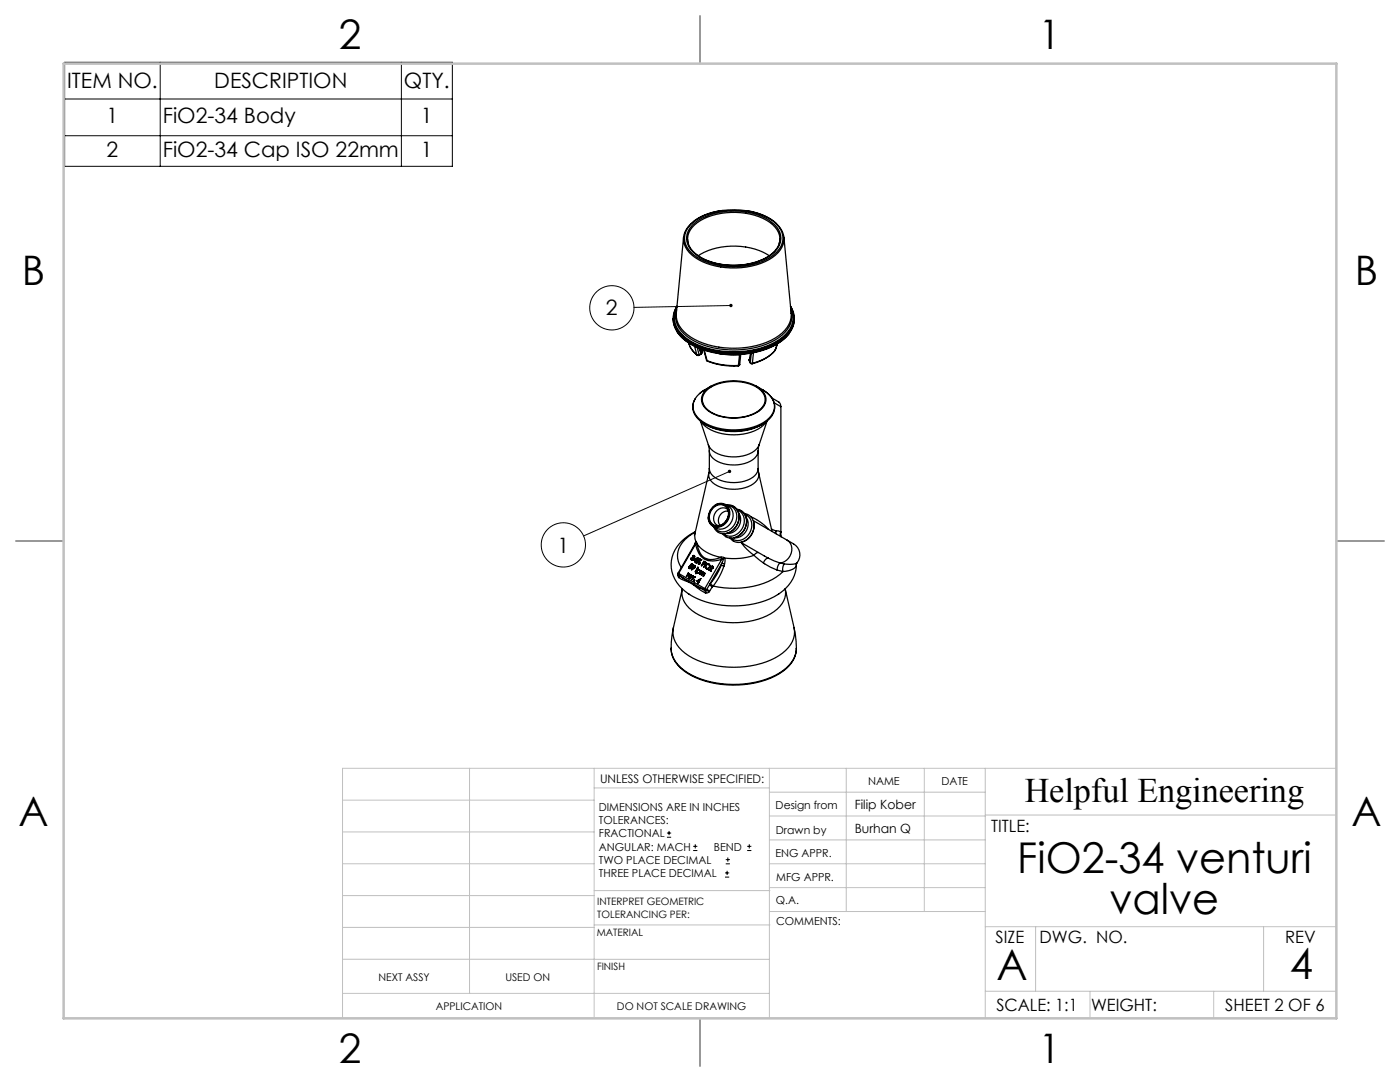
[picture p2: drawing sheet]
<svg xmlns="http://www.w3.org/2000/svg" width="279mm" height="216mm" viewBox="0 0 279 216" stroke-linecap="round" stroke-linejoin="round" font-family="sans-serif">
<g fill="none" stroke="#000" stroke-width=".2">
<path d="M12.9 12.4h77.4v20.8h-77.4zM12.9 19.8h77.4M32 12.4v20.8M80.1 12.4v20.8M12.9 27.1h77.4M145.9 61l-19.4 .3M145.6 94.1l-29.1 12.8M133.1 167.1h.8M133.1 166.2h.8M133.5 165.8v.8M138.3 169.7h.9M138.3 168.9h.9"/>
<path d="M138.8 168.5v.8M144.7 175h.8M144.7 174.2h.8M144.8 172.4h.9M144.8 171.5h.9M145.1 173.8v.8M145.3 171.1v.8M149.1 169.7h.9M149.1 168.9h.9M149.5 168.5v.8"/>
<circle cx="122.1" cy="61.4" r="4.4"/>
<circle cx="112.4" cy="108.7" r="4.4"/>
</g>
<g fill="none" stroke="#000" stroke-width=".25">
<path d="M139.7 3.2v9.5M136.4 47.4l-1.4 15.1a5.1 5.1 0 0 0 2.9 4.8 17.5 17.5 0 0 0 17.5-.3 5 5 0 0 0 2.5-4.5l-1.5-15.1M136.4 47.4a4.4 4.4 0 0 0 2.3 4 15.3 15.3 0 0 0 15.4 0 4.5 4.5 0 0 0 2.3-4M137.2 47.7l.1 .9M137.2 47.7a4.5 4.5 0 0 1 2.6-3.7 14.1 14.1 0 0 1 13.9 .4 4.2 4.2 0 0 1 1.9 3.3M137.8 44.8a13.4 13.4 0 0 1 11.2-2.7 9.4 9.4 0 0 1 6.8 3.7 3.8 3.8 0 0 1-1.5 5.1 14.7 14.7 0 0 1-15.8 0 3.8 3.8 0 0 1-.7-6.1zM138.2 44.9a12.9 12.9 0 0 1 10.7-2.6 9 9 0 0 1 6.5 3.5 3.7 3.7 0 0 1-1.4 5 14.2 14.2 0 0 1-14.6 .4 4.2 4.2 0 0 1-2.3-4.4l.6-1.3zM138.4 44.3a4.6 4.6 0 0 0-2 3.1M139.3 51a14 14 0 0 1 14.2 0M144.2 42a11.5 11.5 0 0 0-5.8 2.2M149.1 42.1a10.6 10.6 0 0 1 5.9 2.5M155 44.7h.1a4.4 4.4 0 0 1 1.3 2.7"/>
<path d="M155.6 47.7a4.5 4.5 0 0 1-2.7 3.7 14.4 14.4 0 0 1-13.5-.3 4.3 4.3 0 0 1-2.2-3.4M155.6 47.7l-.1 .9M134.3 63.5a5.8 5.8 0 0 0 3.2 4.9 18.6 18.6 0 0 0 18.1-.2 5.6 5.6 0 0 0 2.9-4.7M135 61.8a4.6 4.6 0 0 0 2.1 5.3 17.5 17.5 0 0 0 14.9 1.9 8.8 8.8 0 0 0 5.8-4.5 4 4 0 0 0 0-2.7M135.1 61.3a4.5 4.5 0 0 0 1.3 5.7 16.3 16.3 0 0 0 12.5 3.1 12.7 12.7 0 0 0 8.4-3.9 4.3 4.3 0 0 0 .5-4.9M135.1 61.1a4.5 4.5 0 0 0 1.2 6 16.4 16.4 0 0 0 12.6 3.1 12.8 12.8 0 0 0 8.5-3.9 4.3 4.3 0 0 0 .4-5.2M135.1 61.1l-.1 .2a4.4 4.4 0 0 0-.7 2.2M135.2 66.3a12.1 12.1 0 0 0 8.4 4.3 17.3 17.3 0 0 0 12.5-2.6l1.3-1.3M137.4 68.4l.5 1.1 1.2 1.3M137.7 69.1l.8 1.2 .7 .6h.3M138.6 69.1l.5 1.7M138.7 79.6a3.3 3.3 0 0 0 1.1 4.5l.9 .5"/>
<path d="M139.1 70.8v.1M139.1 69.3l.4 1.4M139.5 70.7l.1 .1M139.5 70.7l-.4 .1M139.5 69.5l.1 .4M139.6 70.8l-.1 .1M139.6 69.9l.2 .3M139.7 69.6v.1M139.7 69.7l.3 .3M139.7 69.7l-.1 .2M139.7 69.7l.1 .1M139.8 69.8v.4"/>
<path d="M139.8 69.8l.2 .2M139.8 70.2l.2 .1M139.9 70.7l-.4 .2M140 70.5l-.1 .2M140 70.5l-.4 .3M140 70h.1M140 70v.3M140 70.4v.1M140 70.3v.1M140 70l.1 .1M140.1 70.1v.1M140.1 70.2l-.1 .1"/>
<path d="M140.1 70.3l-.2 .4M140.1 70.3l-.1 .1M140.1 70.2v.1M140.5 69.8l.5 2M140.5 69.9l.6 2.1M140.7 77.8l-1.1 .7M140.7 77.8a3.6 3.6 0 0 0-2.2 4.4 7.7 7.7 0 0 0 6.4 3.5 11 11 0 0 0 8.7-2.4 3.2 3.2 0 0 0-.7-5l-.7-.5M141 71.8l.2 .3M141 71.8l.1 .2M141 77.9a9.1 9.1 0 0 1 10.9 0 2.48 2.48 0 0 1-.5 4 9.2 9.2 0 0 1-10.4-.3 2.38 2.38 0 0 1 0-3.7zM141.1 72a14.4 14.4 0 0 0 6.3 .9M141.1 72l.1 .1"/>
<path d="M141.2 72.1a13.9 13.9 0 0 0 6.1 .9M141.9 77.1l-1.2 .7M141.9 77.1a2.75 2.75 0 0 0-1.5 3.9 8 8 0 0 0 7.4 2.3 6.4 6.4 0 0 0 4.7-2.4 2.59 2.59 0 0 0-1.1-3.6l-.4-.2M141.9 77.1a10.1 10.1 0 0 1 9.1 0M143.5 70.6l2.2 .2h1.9M147.4 72.9l-.1 .1M147.6 70.8l-.2 2.1M147.6 72.7l-.3 .3M147.6 72.7l-.2 .2M147.8 70.7l-.2 .1M147.8 70.7l-.2 2M149.5 71.7v.1"/>
<path d="M149.5 71.8l.1 .1M149.5 71.9l.1 .1M149.5 71.7l.1 .1M149.6 71.9v.1M149.6 71.8v.1M149.6 72l.1 .4M149.6 71.7v.1M149.7 71.5l-.1 .3M149.7 71.5l-.1 .1M149.7 71.5l-.1 .2M149.7 71.4v.1M149.7 71.4h.1"/>
<path d="M149.7 72.3v.1M149.7 72.4l.4 .2M149.7 72.3h.1M149.7 72.3l.5 .2M149.8 70.5l-.1 1M149.9 70.5l-.2 1.8M150.2 72.5l-.1 .1M150.4 70.3l-.2 2.2M151 77.1l1.2 .7M152.2 77.8a3.7 3.7 0 0 1 2.3 4.4 4.8 4.8 0 0 1-2.3 2.4M154 79.4l1.5 .9 .3 .8M154.7 69.9a8.4 8.4 0 0 1-4.6 2.7"/>
<path d="M154.7 69.9a8.4 8.4 0 0 1-4.5 2.6M154.7 69.9h.1M154.7 69.8v.1M155.1 68.6l-.4 1.3M157.7 66.1l-.3 .4M157.8 61.1a4.5 4.5 0 0 1 .7 2.4M158.5 63.5a5.7 5.7 0 0 1-3.2 4.8 18.6 18.6 0 0 1-18.1-.3 5.6 5.6 0 0 1-2.9-4.5M139.8 84l1.6 4.8M140.7 84.6a12.7 12.7 0 0 0 11.5 0M140.7 84.6a11.9 11.9 0 0 0 11.5 0M141.4 88.8l.2 1.2M141.4 88.8a4.1 4.1 0 0 0 3.2 2.2 7.2 7.2 0 0 0 6.4-1.4l.5-.8"/>
<path d="M141.5 94.4a2.7 2.7 0 0 0 2.2 2.8 7.4 7.4 0 0 0 7.1-1 1.96 1.96 0 0 0 .6-1.8M141.5 94.4l-2.8 12M141.6 93.5l-.1 .9M141.6 90a3.2 3.2 0 0 0 2.9 2.5 7 7 0 0 0 6.1-1.1 1.98 1.98 0 0 0 .7-1.4M141.6 93.5a3.2 3.2 0 0 0 2.9 2.6 7 7 0 0 0 6.1-1.2 1.98 1.98 0 0 0 .7-1.4M141.6 90v3.5M151.3 90v3.5M151.3 93.5l.1 .9M151.4 94.4l2.7 11.6M151.5 88.8l-.2 1.2M152.5 84.4l-.3 .2M152.9 84.2a7.7 7.7 0 0 1-6.3 2.6 8 8 0 0 1-6.7-2.6"/>
<path d="M153.1 84l-1.6 4.8M154.5 80.4l1.3 .7M155.8 81.1l.1 26M3.2 107.9h9.5M135.3 114.5l.1 .1M135.3 114.5l.1 .3M135.3 114.7l.1 .5M135.3 114.4h.1M135.3 114.4v.1M135.4 114.6v.2M135.4 114.6l.9 .7M135.4 114.8v.4"/>
<path d="M135.4 114.8l.9 .5M135.4 114.4v.2M135.4 114.4l5.3 3M135.4 115.2l2 .9M136.3 115.3l1.1 .6M136.3 115.3l1.1 .8M137.4 114.5l-.1-.1-.3 .6 .5-.5M137.4 114.5h.2M137.4 114.5h.1M137.4 118.5l.2 .1M137.4 116.1l1.1 .6M137.4 115.9v.2"/>
<path d="M137.4 115.9l1.1 .7M137.5 114.8a.27 .27 0 0 0-.1 .5 .27 .27 0 0 0 .4-.1h-.2M137.5 114.5v.1M137.5 114.5h.1M137.5 115.2l.1 .2M137.5 113.3l.1 .2M137.6 114.8a.26 .26 0 0 1 .3 0 .26 .26 0 0 1 .1 .3zM137.6 115.2l.2 .1M137.6 114.5l-.1 .1M137.6 114.5h-.1M137.6 114.8h-.1M137.6 113.3l.2 .1"/>
<path d="M137.6 114.7h.3l.1 .2M137.6 114.7l-.1 .1M137.6 114.7h.3M137.8 112.8l.2 .2v.3M137.8 112.8l.2-.2 .3 .1-.3-.2-.3 .4h.2M137.8 112.8l.1 .1M137.9 112.9v.3M137.9 112.9l.1 .2M137.9 114.7l.1 .2M137.9 112.8l-.1 .1M137.9 113.2l-.3 .1M137.9 113.2l.1 .1"/>
<path d="M138 113.3a.27 .27 0 0 1-.4 .2 .27 .27 0 0 1-.1-.4l.1 .2M138 111.6l.1 .2M138 113.6l.1 .1M138 114.9v.3l-.5-.3 .1 .3M138.1 111.7l.2 .1M138.1 112.6h-.1M138.1 115.6h.1M138.2 115.5l.5-.4-.6 .5M138.2 115.5v-.6l-.1 .7M138.2 115.5h.1M138.2 111.3l.2 .3M138.2 111.3h.1"/>
<path d="M138.3 113l-.1 .2 .2 .2M138.3 113a.26 .26 0 0 1 .3-.2 .26 .26 0 0 1 .1 .4M138.3 113h.1M138.3 111.2l-.1 .1M138.3 111.2l.1 .1M138.3 113.2l.1 .2M138.3 113l.1 .3M138.3 111.3l.1 .1M138.4 111.6l-.3 .1M138.4 111.6h.1M138.4 113.3h.2M138.4 111.3h.1"/>
<path d="M138.4 111.3h-.1M138.4 113.4l-.4 .2M138.4 113.4h.1M138.4 111.6a.25 .25 0 0 1-.3 .2 .25 .25 0 0 1-.1-.4l.1 .3M138.5 111.4l-.1 .2M138.5 116.7l2.3 1.6M138.5 116.7l1.2 .6M138.5 110.9l-.2 .1a.21 .21 0 0 1 .3-.1 .21 .21 0 0 1 0 .3M138.5 110.9l.1 .3M138.5 110.9l.2 .2M138.5 115.8l.1 .1M138.5 115.8h.1"/>
<path d="M138.5 116.6v.1M138.5 116.6l1.2 .7M138.6 111.2h-.3M138.6 111.2h.1M138.6 110.9h-.2M138.6 112.9l.2 .2M138.6 112.9l-.3 .1M138.6 112.9v.3M138.6 115.8v.1M138.6 111.2l-.1 .2M138.6 111.7l.4 .2-.2 .1M138.6 115.8h.1"/>
<path d="M138.6 113.2l-.2 .1M138.6 113.2h.1M138.7 112.9h-.2M138.7 113.2l-.7 .4M138.7 106.4l-.1 .4M138.7 106.4l-.1 .6 .3 1M138.8 106.2a5.6 5.6 0 0 0-3.6 5.2l.2 .6 .6 1.3M138.8 106.1a7.6 7.6 0 0 0-4.8 7.3 7.4 7.4 0 0 0 3.6 5.2M138.8 111.9l-.1 .2 .1-.1M138.8 111.9v.1M138.8 108.3l-3.5 6.1M138.8 108.6h.1"/>
<path d="M138.8 108.6l-3.4 5.8M138.8 108.3v.3M138.8 108.3h.1M138.8 108.6a3.5 3.5 0 0 0 4 3.3l1.2-.3M138.9 108.1l-.1 .2M138.9 108.1l-.3 .5M138.9 108l.2 .4M138.9 108l-.1 .3M138.9 108v.1M139.1 111.4l-.3 .4M139.1 111.4l-.6 .4M139.1 111.4v.1"/>
<path d="M139.1 115.9l.8-.4-.4 .7zM139.1 108.4l-.3 .2M139.1 108.4h.1M139.1 108.4a7.2 7.2 0 0 0 4.8 2.8M139.1 108.4a3.3 3.3 0 0 0 2.3 3.2h1.3l1.2-.4M139.1 114.1a.31 .31 0 0 0 .2 .3 .31 .31 0 0 0 .4-.2M139.1 114.1l.2 .3M139.2 114.1h-.1M139.2 111.4l-.1 .1M139.2 111.3l-.8 .4 .4 .2M139.2 111.3h.1M139.2 115.9l.3 .2"/>
<path d="M139.2 111.3l-.3 .6M139.3 113.2l-.5 .9zM139.3 114.3l.2 .1M139.3 115.9l-.1 .1M139.3 111.6l.2-.2 .2 .2M139.3 111.6h-.1a.19 .19 0 0 0 .1 .3 .19 .19 0 0 0 .3-.2M139.3 111.6h.1M139.3 113.7a.31 .31 0 0 1 .4 .1 .31 .31 0 0 1 0 .4M139.3 113.7h.3M139.3 113.7v-.1l-.5 .8 .3-.3M139.3 111.7l.1 .2M139.3 111.6l.1 .2"/>
<path d="M139.3 113.7v.1M139.4 111.8h.1M139.4 112.3a.19 .19 0 0 1 .3-.1 .19 .19 0 0 1 0 .3M139.4 112.3a.19 .19 0 0 0 0 .3 .19 .19 0 0 0 .3-.1M139.4 112.3h.1M139.4 116.1l-.1 .3 .2-.2M139.4 112.5l.1 .1M139.4 112.3l.1 .2M139.5 112.5l.1 .1M139.5 111.5l.2 .1M139.5 111.5v.2M139.5 111.5l-.2 .1"/>
<path d="M139.5 111.7l-.1 .1M139.5 111.7h.1M139.5 113.8l.2 .1M139.5 113.8l.1 .4M139.5 113.8a.29 .29 0 0 0-.3 .1 .29 .29 0 0 0 .1 .4M139.6 111.5h-.1M139.6 112.2v.2M139.6 112.2l-.2 .1M139.6 112.2l.1 .1M139.6 114.2l-.3 .1M139.6 114.2h.1M139.6 111.6v.1"/>
<path d="M139.6 111.6h.1M139.6 112.4l-.1 .1M139.6 112.4l.1 .1M139.7 111.6l.2 .1M139.7 115.7l-.3 .3M139.7 115.7h.1M139.7 115.7l-.5 .2M139.7 117.3l.9 .3M139.7 117.3l1 .5M139.7 112.2h-.1M139.7 111.6l.3 .1-1.1 .6 1-.6M139.7 111.6l.3 .1"/>
<path d="M139.8 115.6l-.1 .1M139.8 115.5h.1M139.9 111.7v.1M140 114.1v-.1l-.4 .6 .4-.4h.2M140 114.1h.1M140 114.1v.1M140.1 114.1h.1M140.1 114.1h-.1M140.2 114.5h.1M140.2 114.2v.3M140.2 114.2l.1 .1M140.2 114.1h-.1"/>
<path d="M140.2 114.1h.1M140.2 114.1l.1 .2M140.3 114.3h.3v.4M140.3 114.3v.1M140.4 112.4l-.1 .1M140.5 112l.3 .2-.3-.1-.2 .3M140.5 112l-.5 .9 .3-.4 .3 .1-.3-.2M140.5 112v.1M140.5 114.7l-.2 .3 .3-.3M140.5 114.7h.1M140.5 114.4h-.2l-.3 .4 .2-.3M140.5 114.4v.3"/>
<path d="M140.5 114.4l.2 .1M140.6 114.3h.1M140.6 117.6l.4 .1M140.6 117.6l.1 .2M140.7 117.8l.1 .5M140.7 117.4l.3 .3M140.7 117.4l-.1 .2M140.8 112.5l-.3 .7zM140.9 112.8a.44 .44 0 0 1 .6-.2 .44 .44 0 0 1 .1 .6M140.9 112.8a.44 .44 0 0 0 .1 .7 .44 .44 0 0 0 .6-.3M140.9 112.8h.1M140.9 112.3h.1"/>
<path d="M140.9 113.2l.2 .3M140.9 112.8v.4l.1 .2M141 117.8l.5 .3M141 117.8l-.2 .5M141 117.8h-.3M141 112.3v.1M141 117.7l.6 .3M141 117.7v.1M141 112.3h.1M141 117.7l.6 .2M141 117.7h.1M141 113.4l.4 .1"/>
<path d="M141.3 103.2a1.95 1.95 0 0 0 .9 1.8M141.5 112.7l.1 .2-.1 .3M141.5 112.7l-.4-.1-.2 .2M141.5 112.7l.2 .2M141.5 118.1l-.3 .2h-.4M141.5 113.2l-.2 .2h-.3M141.5 113.2h.1M141.6 112.6h-.4M141.6 118l-.1 .1M141.6 116.6l.6 .5M141.6 116.6l-.6 1.1M141.6 117.9v.1"/>
<path d="M141.8 116.4l.5 .5M141.8 116.4l-.2 .2M141.9 113.5l-.5 .2 .5 .3-.3-.3 .1 .1M141.9 113.5l.1 .1M142.2 113.1l-.3 .1a.24 .24 0 0 1 .3-.2 .24 .24 0 0 1 .1 .4M142.2 113.1v.2M142.2 113.1l.1 .1M142.2 117.1l-.6 .8M142.2 113h-.1M142.2 101.5a1.76 1.76 0 0 1 2.4-.6 1.76 1.76 0 0 1 .7 2.4 1.95 1.95 0 0 1-1.5 1.5 1.95 1.95 0 0 1-2-.7 2.39 2.39 0 0 1 .4-2.6zM142.2 113.3l-.3 .2M142.2 113.3l.1 .1"/>
<path d="M142.3 113.4l-.8 .4M142.3 101.1a1.85 1.85 0 0 1 2.3-.4 1.85 1.85 0 0 1 .9 2.2 2.2 2.2 0 0 1-1.5 2 2.2 2.2 0 0 1-2.3-.5 2.55 2.55 0 0 1 .6-3.3zM142.3 116.9l-.1 .2M142.3 101.2a1.79 1.79 0 0 1 2.3-.4 1.79 1.79 0 0 1 .8 2.1 2.12 2.12 0 0 1-1.4 1.9 2.12 2.12 0 0 1-2.2-.5 2.46 2.46 0 0 1 .5-3.1zM143.9 111.2l.1 .4M143.9 112.8a12.2 12.2 0 0 1-2.1 3.6M143.9 112.8l.6 .2M143.9 111.2h.4l.3 .1M143.9 111.2h.1M144 111.6l-3.3 5.8M144 111.6h.1M144.1 112.4l.5 .1"/>
<path d="M144.1 112.4l-2.5 4.2M144.1 112.4l-.2 .4M144.3 111.5l-.3 .1M144.3 111.5h.1M144.3 111.5l-.2 .9M144.5 113l-.9 2-1.3 1.9M144.6 111.3l-.3 .2M144.6 111.3v.1M144.6 111.4l.1 .5-.1 .6M144.6 111.4l-.3 .1M144.6 112.5l-.1 .5M144.7 100.7a1.95 1.95 0 0 0-2 .1"/>
<path d="M144.7 100.7a2.61 2.61 0 0 1 .7 2.8 2.61 2.61 0 0 1-2.3 1.7l-.9-.2M144.7 100.7a2.57 2.57 0 0 1 1.6 2.6 2.57 2.57 0 0 1-2.1 2.3 2.31 2.31 0 0 1-2-.6M144.9 100.8a2.31 2.31 0 0 1 2.5 3.1 2.99 2.99 0 0 1-4 2.3l-.7-.6-.3-.5M145.1 100.8a2.21 2.21 0 0 1 1.7 3.3 2.54 2.54 0 0 1-3.9 1.5l-.3-.4M145.3 101.7a1.9 1.9 0 0 0-2.2 .1 1.9 1.9 0 0 0-.6 2.1 1.36 1.36 0 0 0 .9 1M145.4 102a1.82 1.82 0 0 0-1.8 .9 1.82 1.82 0 0 0 .1 1.9M145.9 100.9a2.6 2.6 0 0 1 1.1 4.1 3.1 3.1 0 0 1-2 1.4 2.71 2.71 0 0 0 2.4-4.1M147 101.6a2.47 2.47 0 0 1 1.7 3.7 2.75 2.75 0 0 1-4.2 1.5l-.3-.3M147.1 101.8a2.54 2.54 0 0 1 .7 4.1 2.33 2.33 0 0 1-3.4 .6M147.4 101.8a2.6 2.6 0 0 1 1.1 4.1 3.1 3.1 0 0 1-2 1.4 2.71 2.71 0 0 0 2.4-4.1M147.8 108.2l4.8 2.7M147.9 108.3l1.2 1.3 1.4 1.2"/>
<path d="M148.5 102.5a2.47 2.47 0 0 1 1.7 3.7 2.75 2.75 0 0 1-4.2 1.5l-.3-.4M148.6 102.7a2.54 2.54 0 0 1 .7 4.1 2.33 2.33 0 0 1-3.4 .6M149.8 103.1l1.8 1 1.8 1.5M150.3 103.9l6.8 3.9M150.4 104.1a3.4 3.4 0 0 1-2.4 4.1M150.5 110.8a12.8 12.8 0 0 1-5.9 .5M150.5 110.8l1.9 1.5M151.4 110.3l-.5 .1-.4 .4M152.4 112.3l1.4 .9 1.3 .6M152.5 110.9l.9 .5M153.4 111.4l2.3 1M153.4 111.4a1.12 1.12 0 0 0-1 .9"/>
<path d="M154 105.5l.8 .4M154.8 105.9v.5M154.8 105.9h.1M154.9 105.9h.5l.4 .3-.1 .4 .2 .5M154.9 105.9v.6M155.1 113.8l1.2 .2M155.4 118.5a18.1 18.1 0 0 1-17.8 .1M155.7 112.4a1.6 1.6 0 0 0-.6 1.4M155.7 112.4l.9 .1M155.9 107.1h.1M155.9 107.1h-.1M156.3 114a14.2 14.2 0 0 1-10.6 3.4l-3.4-.5"/>
<path d="M156.6 112.5a1.59 1.59 0 0 0-.3 1.5M157.1 107.8l.8 .4a2.64 2.64 0 0 1 1.2 4.1M157.1 107.8a2.6 2.6 0 0 1 .8 2.7 2.6 2.6 0 0 1-2.2 1.9M158.9 112.7a7 7 0 0 1-3.6 5.9M158.9 112.7a1.34 1.34 0 0 1-1.2 1.1l-1.4 .2M159 112.3a3.8 3.8 0 0 1-2.4 .2M159.1 112.3l-.2 .4M266.7 107.9h9.5M133.9 129.4a5.8 5.8 0 0 0 3.3 5 19.3 19.3 0 0 0 18.3 0 5.9 5.9 0 0 0 3.4-5M133.9 129.4a5.8 5.8 0 0 0 3.3 4.8 19.3 19.3 0 0 0 18.3 .1 6.1 6.1 0 0 0 3.4-4.9M134.4 125.2l1.8-7.7a4.3 4.3 0 0 0 1.9 4.3 15.6 15.6 0 0 0 16.4 .2 4.4 4.4 0 0 0 2.2-4.5l1.8 7.7M134.4 125.2a4.9 4.9 0 0 0 2.3 5.2 18.3 18.3 0 0 0 15.2 2 9.8 9.8 0 0 0 6.3-4.4 4.2 4.2 0 0 0 .3-2.8"/>
<path d="M134.4 125.2l-.3 1.6-.2 2.6M158.5 125.2l.2 1.4 .2 2.8M139.7 203.2v9.5"/>
</g>
<g fill="none" stroke="#c0c0c0" stroke-width=".2">
<path d="M68.4 159.7h50.2M93.7 153.3v44.9M118.6 153.3v49.9M118.6 157.2h34.9M153.5 153.3v49.9M153.5 158.1h43.1M168.9 153.3v28.6M184.5 153.3v28.6M196.6 153.3v49.9M266.7 153.3h-198.3v49.9M68.4 178.7h50.2M68.4 172.4h50.2"/>
<path d="M68.4 166h50.2M118.6 177.7h35.1M153.5 167.6h43.1M153.5 162.8h43.1M153.5 172.4h43.1M153.5 177.1h43.1M196.6 162.6h70.1M68.4 198.2h85.1M68.4 185.1h50.2M68.4 191.4h50.2M118.6 191.4h34.9M118.6 184.6h35.1"/>
<path d="M153.7 181.9h42.9M196.6 197.8h70.1M196.6 184.9h70.1M206.7 184.9v12.9M217.5 197.8v5.4M242.2 197.8v5.4M252.2 184.9v12.9"/>
</g>
<path d="M139.7 3.2v9.5M3.2 107.9h9.5M266.7 107.9h9.5M139.7 203.2v9.5" fill="none" stroke="#c0c0c0" stroke-width=".25"/>
<path d="M12.7 12.7h254v190.5h-254z" fill="none" stroke="#c0c0c0" stroke-width=".5"/>
<path d="M145.7 60.7a.34 .34 0 0 0 0 .6 .34 .34 0 0 0 .5-.3h-.3h.3a.34 .34 0 0 0-.2-.3 .34 .34 0 0 0-.3 0zM145.3 93.8a.34 .34 0 0 0 .2 .6 .34 .34 0 0 0 .4-.5l-.3 .2 .3-.2a.34 .34 0 0 0-.6-.1z" fill="#000"/>
<g font-size="8.5">
<text x="203" y="174.2">FiO2-34 venturi</text>
<text x="221.4" y="182.3">valve</text>
<text x="198.9" y="195.5">A</text>
<text x="257.4" y="195.4">4</text>
</g>
<g font-size="8.1">
<text x="67.6" y="9.7">2</text>
<text x="207.3" y="9.7">1</text>
<text x="4.4" y="57">B</text>
<text x="270.4" y="57">B</text>
<text x="3.7" y="164.9">A</text>
<text x="269.7" y="164.9">A</text>
<text x="67.6" y="212.2">2</text>
<text x="207.3" y="212.2">1</text>
</g>
<text font-size="6.9" x="204.5" y="160.1">Helpful Engineering</text>
<g font-size="4.2">
<text x="13.4" y="17.6">ITEM NO.</text>
<text x="42.8" y="17.6">DESCRIPTION</text>
<text x="80.6" y="17.6">QTY.</text>
<text x="21.3" y="24.6">1</text>
<text x="32.5" y="24.6">FiO2-34 Body</text>
<text x="84" y="24.6">1</text>
<text x="21.3" y="31.3">2</text>
<text x="32.5" y="31.3">FiO2-34 Cap ISO 22mm</text>
<text x="84" y="31.3">1</text>
<text x="120.9" y="62.9">2</text>
<text x="111.3" y="110.2">1</text>
</g>
<g font-size="3.4">
<text x="197.8" y="166">TITLE:</text>
<text x="198.7" y="188.1">SIZE</text>
<text x="207.5" y="188.1">DWG. NO.</text>
<text x="256.5" y="188.2">REV</text>
<text x="198.8" y="201.7">SCALE: 1:1</text>
<text x="217.7" y="201.8">WEIGHT:</text>
<text x="244.5" y="201.7">SHEET 2 OF 6</text>
</g>
<g font-size="2.5">
<text x="170.6" y="161.4">Filip Kober</text>
<text x="170.6" y="166.2">Burhan Q</text>
</g>
<text font-size="2.4" x="119.8" y="156.2">UNLESS OTHERWISE SPECIFIED:</text>
<g font-size="2.2">
<text x="119.5" y="161.8">DIMENSIONS ARE IN INCHES</text>
<text x="154.8" y="161.4">Design from</text>
<text x="173.2" y="156.6">NAME</text>
<text x="187.9" y="156.7">DATE</text>
<text x="119.5" y="164.4">TOLERANCES:</text>
<text x="119.5" y="167.1">FRACTIONAL</text>
<text x="154.9" y="166.3">Drawn by</text>
<text x="119.5" y="169.7">ANGULAR: MACH</text>
<text x="119.5" y="172.4">TWO PLACE DECIMAL</text>
<text x="142.5" y="169.7">BEND</text>
<text x="154.8" y="171">ENG APPR.</text>
<text x="119.5" y="175">THREE PLACE DECIMAL</text>
<text x="154.9" y="175.7">MFG APPR.</text>
<text x="154.9" y="180.4">Q.A.</text>
<text x="154.9" y="184.6">COMMENTS:</text>
</g>
<g font-size="2.1">
<text x="75.5" y="195.7">NEXT ASSY</text>
<text x="100.9" y="195.7">USED ON</text>
<text x="86.9" y="201.5">APPLICATION</text>
<text x="123.1" y="201.6">DO NOT SCALE DRAWING</text>
</g>
<g font-size="2">
<text x="119.2" y="180.6">INTERPRET GEOMETRIC</text>
<text x="119.2" y="183.1">TOLERANCING PER:</text>
<text x="119.1" y="186.7">MATERIAL</text>
<text x="119.1" y="193.5">FINISH</text>
</g>
</svg>
